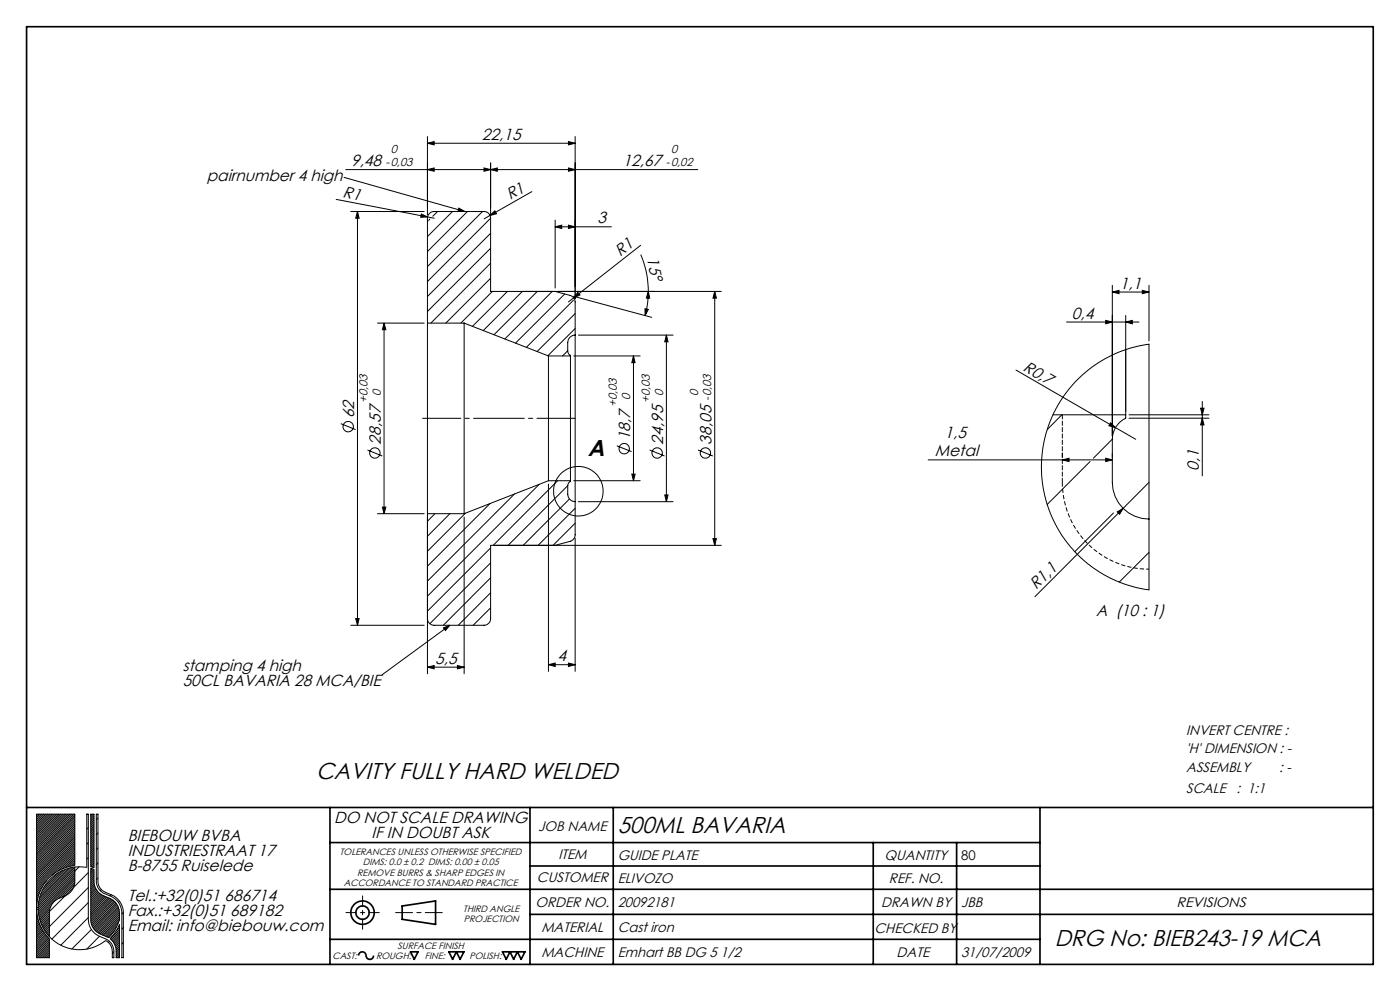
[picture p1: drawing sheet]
<svg xmlns="http://www.w3.org/2000/svg" width="420mm" height="297mm" viewBox="0 0 420 297" stroke-linecap="round" stroke-linejoin="round" font-family="sans-serif">
<g fill="none" stroke="#000" stroke-width=".3">
<path d="M100.9 59.8l27.4 5.2M103.2 53.2l36.3 10.2M103.7 50.8h105.6M128.2 50.8l2-.5v1zM128.2 42.9l2-.5v1zM128.2 40.9v23.5M128.2 42.9h44.3M145.2 50.3l2 .5-2 .5zM147.2 50.8l2-.5v1zM147.2 48.8v15.6M159.6 57.4l-14.4 8.2M170.5 50.3l2 .5-2 .5z"/>
<path d="M170.5 42.4l2 .5-2 .5zM172.5 40.9v48.6M105.2 63.4h22M107.2 63.4l.5 2h-1zM107.2 63.4v124M126.4 64.1l1.9 .9-2.1 .1zM128.3 65l1.9 .4M128.3 66.3l-.1 .1M129 65.6l-.4 .5M131.3 63.4l-1.4 1.4M135.7 63.4l-7.5 7.5M137.7 62.4l1.8 1-2.1-.1z"/>
<path d="M140.2 63.4l-12 12M144.7 63.4l-16.5 16.5M147 64.6l1.4-1.4 .5 .9zM147 65.6l-18.8 18.8M147.2 69.9l-19 19M147.2 74.4l-19 18.9M147.2 78.9l-17.9 17.9M166.5 68l2-.5v1zM166.5 66v20.3M166.5 68h16.9M170.5 67.5l2 .5-2 .5zM192.2 73.5l-20.1 15.7"/>
<path d="M192.2 76.3l1.7 5 .3 2.3 .3 3.7M113.2 96.8h14M115.2 96.8l.5 2h-1zM115.2 96.8v57.1M128.2 96.8v57.1M128.2 96.8h11M139.2 96.8v57.1M139.2 96.8l25.3 9.9M147.2 83.4l-13.5 13.4M147.7 87.3l-9.4 9.5M152.2 87.3l-10.5 10.5M156.7 87.3l-11.7 11.8"/>
<path d="M161.2 87.3l-13 13M165.7 87.3l-14.3 14.3M166.5 87.3l4.6 1.2a2.01 2.01 0 0 1 1.4 2v9.9M169.4 88.1l-14.7 14.7M172 88.8l23.5 6.3M172 90l-14.1 14.1M172.1 89.2l-1.6 1.3M172.5 94l-11.4 11.4M172.5 98.5l-8.1 8.1M173.4 87.6l.6 .8-1.9 .8zM193.5 92.5l1 .2-1 1.9zM194.5 87.3l.4 2.1-1-.1z"/>
<path d="M194.5 87.3l-.3 4.1-.7 3.2M214.4 87.3l.5 2.1h-1zM214.4 87.3v76.1M216.4 87.3h-69.2v-21.9a1.99 1.99 0 0 0-2-2h-15a2.05 2.05 0 0 0-2 2v31.4M320 96.5h21.7M331.7 96l2 .5-2 .5zM333.7 87.5l2-.5v1zM333.7 85.5v45.2M333.7 87.5h11M337.7 96.5l2-.5v1zM337.7 94.5v28.8M342.7 87l2 .5-2 .5z"/>
<path d="M344.7 85.5v16.7M164.5 106.7v37.4M164.5 106.7h6.6M170.3 105.1l-1.5 1.6M171.1 106.7v37.4M172.1 106.7h20M172.5 100.4a2.23 2.23 0 0 0-2.2 2.3l.1 2.9 .7 1.1M172.5 100.4v50M173.5 100.4h28.4M190 106.7l.5 2h-1zM190 106.7v37.4M199.9 100.4l.5 2h-1z"/>
<path d="M199.9 100.4v50M304.8 110.9l35.9 20.8M323.1 113.9l5-4.3 5.7-3.2 4.9-1.9 6-1.4v73.7l-4.2-.8-5.9-2-3.4-1.7-4.8-3.3-4.2-3.9-2.7-3.3-2.5-3.9-2.4-5.3-1.4-5.2-.7-5 .1-5.8 .7-4.5 1.5-5.3 2-4.2 2.8-4.6zM337.7 104.8v19.5M102.2 127l4.5 1.8M110.2 134.9l4.5 1.8M185 133.6l4.5 1.8M194.9 134.9l4.5 1.8M209.4 134.9l4.5 1.8M278.4 137.8h55.3M315.9 124.3h21.8M318.6 124.3l-4.4 4.4"/>
<path d="M318.7 137.8l2-.5v1zM318.7 135.8v1.3M327 138.3l-12.9 12.9M331.7 137.3l2 .5-2 .5zM333.2 126.7l1.4 1.5-1.9-.6zM333.7 131.7v12.9a11 11 0 0 0 11 11M333.7 131.6l-5.7 5.7M337.7 124.3v1a7 7 0 0 0-4 6.4M338.7 125.3h24M338.7 124.3h24M360.2 122.3h1l-.5 2zM360.7 125.3l.5 2h-1z"/>
<path d="M360.7 120.3v22.3M113.2 153.9h14M114.7 152h1l-.5 1.9zM128.2 153.9v48M128.2 153.9h11M130.5 153.9l-2.3 2.3M135 153.9l-6.8 6.8M139.2 155v46.9M139.6 153.8l-11.4 11.4M147 150.9l-18.8 18.8M154.3 148.1l-26.1 26.1M161.7 145.2l-33.5 33.5"/>
<path d="M164.5 145.1v56.1M164.5 144.1h6.6M164.5 144.1l-25.3 9.8M167.3 144.1l-19.3 19.3M170.3 145.6v2.5a2.29 2.29 0 0 0 2.2 2.3M170.3 145.6l-17.9 17.8M170.9 149.5l-13.9 13.9M171.1 144.1l-.6 .7-.2 .8M172.1 144.1h20M172.5 150.4v9.9a2.1 2.1 0 0 1-1.4 1.9l-4.6 1.2M172.5 152.3l-11.1 11.1M172.5 156.8l-6.6 6.6"/>
<path d="M173.5 150.4h28.4M189.5 142.1h1l-.5 2zM199.4 148.3h1l-.5 2.1zM334 153.7l-11.6 11.6M335.2 153.4l1.7-1-1 1.7zM336.9 152.4l-26.4 26.4M344.7 144.6l-7.8 7.8M147.2 164.2l-19 19M147.2 168.7l-18.3 18.2M147.2 173.2l-14.2 14.2M147.2 177.7l-9.7 9.7M172.5 161.3v39.9"/>
<path d="M213.9 161.4h1l-.5 2zM216.4 163.4h-69.2v22a1.99 1.99 0 0 1-2 2h-15a2.05 2.05 0 0 1-2-2M344.7 165.6l-8.9 8.8M105.2 187.4h22M106.7 185.4h1l-.5 2zM128.2 200l2-.5v.9zM128.2 200h11M133 188.2l1.9-.8-1.3 1.6zM134.9 187.4l-20.2 14.8M137.2 199.5l2 .5-2 .4zM147.2 182.2l-5.2 5.2M164.5 199.2l2-.5v1z"/>
<path d="M164.5 199.2h8M170.5 198.7l2 .5-2 .5zM11 244h11.4v15.4a12.9 12.9 0 0 0-10.7 8.6 12.9 12.9 0 0 0 3.1 13.4v5.6h-3.8zM11.5 244l-.5 .5M12 244l-1 1M12.6 244l-1.6 1.6M13.1 244l-2.1 2.2M13.7 244l-2.7 2.7M14.3 244l-3.3 3.3M14.8 244l-3.8 3.9M15.4 244l-4.4 4.4M15.9 244l-4.9 5"/>
<path d="M16.5 244l-5.5 5.6M17.1 244l-6.1 6.1M17.6 244l-6.6 6.6M18.2 244l-7.2 7.2M18.7 244l-7.7 7.8M19.3 244l-8.3 8.3M19.9 244l-8.9 8.9M20.4 244l-9.4 9.5M21 244l-10 10M21.6 244l-10.6 10.6M21.9 260l-10.3 10.2M22.1 244l-11.1 11.2"/>
<path d="M22.4 259.9v4.2a4.7 4.7 0 0 1-2.9 4.4l-1.8 .7a4.7 4.7 0 0 0-2.9 4.4v7.1M22.4 244.3l-11.4 11.4M22.4 244.8l-11.4 11.5M22.4 245.4l-11.4 11.4M22.4 245.9l-11.4 11.5M22.4 246.5l-11.4 11.4M22.4 247l-11.4 11.5M22.4 247.6l-11.4 11.5M22.4 248.2l-11.4 11.4M22.4 248.7l-11.4 11.5M22.4 249.3l-11.4 11.5M22.4 249.9l-11.4 11.4"/>
<path d="M22.4 250.4l-11.4 11.5M22.4 251l-11.4 11.4M22.4 251.5l-11.4 11.5M22.4 252.1l-11.4 11.5M22.4 252.7l-11.4 11.4M22.4 253.2l-11.4 11.5M22.4 253.8l-11.4 11.5M22.4 254.3l-11.4 11.5M22.4 254.9l-11.4 11.5M22.4 255.5l-6.8 6.8M22.4 256l-4.9 5M22.4 256.6l-3.8 3.9"/>
<path d="M22.4 257.1l-2.9 3M22.4 257.7l-2 2.1M22.4 258.3l-1.3 1.3M22.4 258.8l-.6 .7M22.4 260l-10.9 10.9M23.7 259.8l-12.2 12.3M26 244h.5v31.6a5.6 5.6 0 0 0 3.4 5l1.7 .8a4 4 0 0 1 2.5 3.7v1.9h-.4v-1.9l-.3-1.4-.6-1-1.1-.8a12.4 12.4 0 0 1-19.8-6.6 12.4 12.4 0 0 1 14.1-15.3zM26 244h.1M26.5 257l-.5 .5M26.5 248l-.5 .5M26.5 252.5l-.5 .5M27.2 244h1v16l-1-.3z"/>
<path d="M27.7 244l-.5 .5M28.2 244.1l-1 1M28.2 244.7l-1 .9M28.2 245.8l-1 1M28.2 246.4l-1 .9M28.2 248.6l-1 1M28.2 249.2l-1 .9M28.2 249.7l-1 1M28.2 250.3l-1 .9M28.2 250.9l-1 .9M28.2 252l-1 .9M28.2 252.6l-1 .9"/>
<path d="M28.2 253.7l-1 .9M28.2 254.8l-1 .9M28.2 255.3l-1 1M28.2 255.9l-1 1M28.2 256.5l-1 .9M28.2 257l-1 1M28.2 257.6l-1 .9M28.2 258.2l-1 .9M28.2 258.7l-1 1M28.2 259.9l-.2 .1M28.2 245.2l-1 1M28.2 246.9l-1 1"/>
<path d="M28.2 247.5l-1 1M28.2 248l-1 1M28.2 251.4l-1 1M28.2 253.1l-1 1M28.2 254.2l-1 1M28.2 259.3l-.6 .6M28.9 244h.5v20.7l.2 .8 .8 1.1 1.2 .8 1.7 .7a5.9 5.9 0 0 1 3.7 5.5v13.4h-.5v-13.4a5.5 5.5 0 0 0-3.3-5l-1.8-.8a4.1 4.1 0 0 1-2.5-3.7zM29.4 249.7l-.5 .5M29.4 254.1l-.5 .5M29.4 245.2l-.5 .4M29.4 258.7l-.5 .4M11 272h.1"/>
<path d="M11 272.6h.1M11 271.4h.1M11 273.1h.1M11 273.6v.1M11.1 270.8l-.1 .1M11.1 274.1l-.1 .1M11.1 270.1l-.1 .2M11.2 274.6l-.2 .2M11.3 269.4l-.3 .3M11.3 275l-.3 .3M11.4 275.5l-.4 .4M11.5 268.7l-.5 .5"/>
<path d="M11.5 275.9l-.5 .6M11.7 276.4l-.7 .6M11.7 267.9l-.7 .7M11.8 276.8l-.8 .8M12 277.2l-1 1M12.1 266.9l-1.1 1.2M12.1 277.6l-1.1 1.1M12.3 278l-1.3 1.3M12.5 278.3l-1.5 1.6M12.7 265.8l-1.7 1.7M12.7 278.7l-1.7 1.7M12.9 279l-1.9 1.9"/>
<path d="M13.2 279.4l-2.2 2.1M13.4 279.7l-2.4 2.4M14 263.9l-3 3M14.8 273.8l-2.6 2.6M14.8 274.4l-2.5 2.4M14.8 274.9l-2.3 2.3M14.8 275.4l-2.1 2.2M14.8 276l-1.9 2M14.8 276.6l-1.7 1.7M14.8 277.1l-1.5 1.6M14.8 278.3l-1.1 1.1M14.8 278.8l-.8 .9"/>
<path d="M14.8 279.4l-.6 .6M14.8 280l-.3 .3M14.9 272.5l-3 3.1M15.2 271.7l-3.4 3.4M17.5 261.6l-4.3 4.2M18.7 260.9l-6.1 6.1M19.6 260.5l-7.4 7.5M20.5 260.3l-8.5 8.5M21.2 260.1l-9.5 9.4M22.3 265.1l-3.7 3.8M22.4 260.5l-10.9 11M22.4 261.7l-10.9 10.9"/>
<path d="M22.4 262.2l-10.9 11M22.4 262.8l-10.9 10.9M22.4 263.3l-10.8 10.9M22.4 263.9l-10.7 10.7M22.4 264.5l-4.8 4.8M26.5 261.5l-14.5 14.5M26.5 266l-13 13M26.5 270.5l-10.9 10.9M26.5 275l-8.3 8.3M27.2 260.2l1 .4v3.5a4.8 4.8 0 0 0 2.9 4.4l1.8 .7a4.8 4.8 0 0 1 2.9 4.4 6.5 6.5 0 0 1-.7 4l-.8 1.4-1.7 2.1-2.4-1.1a4.8 4.8 0 0 1-3-4.4zM27.4 278.6l-5.8 5.8M27.7 260.4l-.5 .4"/>
<path d="M28.1 260.5l-.9 .9M28.2 261.5l-1 1M28.2 262.1l-1 .9M28.2 263.2l-1 1M28.2 263.8l-1 .9M28.2 260.9l-1 1M28.2 262.6l-1 1M28.2 264.3l-1 1M28.3 264.8l-1.1 1M28.3 265.3l-1.1 1.1M28.5 265.7l-1.3 1.3M28.6 266.1l-1.4 1.4"/>
<path d="M28.8 266.5l-1.6 1.6M29 266.8l-1.8 1.8M29.3 267.2l-2.1 2M29.4 263.1l-.5 .5M29.6 267.4l-2.4 2.4M29.8 267.7l-2.6 2.6M30.2 268l-3 2.9M30.4 266.6l-.3 .3M30.5 268.2l-3.3 3.3M30.9 268.4l-3.7 3.6M31.3 268.6l-4.1 4M31.6 268.7l-4.4 4.5"/>
<path d="M32 268.9l-4.8 4.8M32.5 269.1l-5.3 5.1M32.8 269.2l-5.6 5.6M33.2 269.4l-6 6M33.4 268.1l-.4 .4M33.6 269.6l-6.4 6.3M33.9 269.8l-6.6 6.6M34.2 270.1l-6.8 6.8M34.3 279l-1.9 1.9M34.5 270.3l-6.9 7M34.8 270.6l-7.1 7.1M35 271l-7.1 7.1"/>
<path d="M35 277.7l-3 3M35.2 271.3l-7 7.1M35.4 271.7l-7 7M35.5 276.7l-3.9 3.9M35.6 272.1l-6.9 6.9M35.7 272.5l-6.7 6.8M35.8 273l-6.5 6.5M35.8 275.8l-4.6 4.6M35.8 277.1v9.9h-.9l-.2-3.1-.6-1.4-1.1-1.2 1.6-2zM35.8 273.5l-6.2 6.2M35.8 274.1l-5.8 5.8M35.8 274.6l-5.4 5.5"/>
<path d="M35.8 275.2l-5 5M35.8 277.5l-.3 .2M35.8 278l-.9 1M35.8 278.6l-2.7 2.7M35.8 279.1l-2.5 2.5M35.8 279.7l-2.2 2.2M35.9 270.1l-.4 .4M37 273.5l-.5 .4M37 278l-.5 .4M13.6 280l-2.6 2.6M13.9 280.3l-2.9 2.9M14.1 280.6l-3.1 3.2"/>
<path d="M14.4 280.9l-3.4 3.4M14.6 281.2l-3.6 3.7M14.8 280.5l-.1 .1M14.8 281.6l-3.8 3.9M14.8 282.2l-3.8 3.8M14.8 282.7l-3.8 3.9M14.8 283.3l-3.7 3.7M14.8 283.9l-3.1 3.1M14.8 284.4l-2.6 2.6M14.8 285l-2 2M14.8 285.6l-1.5 1.4M14.8 286.1l-.9 .9"/>
<path d="M14.8 286.7l-.3 .3M29.8 280.6l-3.8 3.8M32.8 282.1l-.3 .4M34.1 285.3l-.4 .5M35.8 280.2l-1.9 2M35.8 280.8l-1.7 1.7M35.8 281.4l-1.5 1.5M35.8 281.9l-1.3 1.4M35.8 282.5l-1.2 1.2M35.8 283.1l-1 1M35.8 283.6l-.9 1M35.8 284.2l-.9 .9"/>
<path d="M35.8 284.8l-.9 .9M35.8 285.3l-.9 1M35.8 285.9l-.9 .9M35.8 286.4l-.6 .6M35.8 287h.1M37 282.4l-.5 .5M37 286.9l-.1 .1"/>
<circle cx="104.5" cy="127.9" r="1.55"/>
<circle cx="112.5" cy="135.7" r="1.55"/>
<circle cx="187.3" cy="134.5" r="1.56"/>
<circle cx="197.1" cy="135.8" r="1.56"/>
<circle cx="211.6" cy="135.7" r="1.55"/>
<circle cx="173.5" cy="147.2" r="7.4"/>
</g>
<path d="M318.7 144.6a26 26 0 0 0 26 26" fill="none" stroke="#000" stroke-width=".3" stroke-dasharray="1.3 .6" stroke-linecap="butt"/>
<g fill="none" stroke="#000" stroke-width=".5">
<path d="M8 8h404v281h-404zM8 242h404M99 242v47M99 252.5h213M159 242v47M159 259.5h153M184 242v47M262 252.5v36.5M287 252.5v36.5M312 242v47M99 266.5h313M120.6 271.5l10.1-1.5v7l-10.1-1.5z"/>
<path d="M159 274h253M99 281.5h213M107.6 286.4a1.16 1.16 0 0 1 1.3-1.1 1.16 1.16 0 0 1 1 1.4 1.13 1.13 0 0 0 1.2 .8 1.13 1.13 0 0 0 1-1.1M123.2 285.3h2.2l-1.1 2.2zM134.7 285.3h4.5l-1.2 2.2-1.1-2.2-1.1 2.2zM150.7 285.3h6.8l-1.1 2.2-1.2-2.2-1.1 2.2-1.1-2.2-1.1 2.2z"/>
<circle cx="108.8" cy="273.5" r="3.5"/>
<circle cx="108.8" cy="273.5" r="2"/>
</g>
<path d="M126.8 125.4h45.8" fill="none" stroke="#000" stroke-width=".3" stroke-dasharray="15.2 1.3 1.3 1.3" stroke-dashoffset="3.8"/>
<path d="M318.7 124.3v20.3" fill="none" stroke="#000" stroke-width=".3" stroke-dasharray="1.3 .6"/>
<path d="M118.7 273.5h14" fill="none" stroke="#000" stroke-width=".3" stroke-dasharray="6.3 1.3 1.3 1.3" stroke-dashoffset="1.3"/>
<path d="M103.8 273.5h10M108.8 278.5v-10" fill="none" stroke="#000" stroke-width=".3" stroke-dasharray="6.3 1.3 1.3 1.3" stroke-dashoffset="3.3"/>
<g fill="#000">
<path d="M126.4 64.1l1.9 .9-2.1 .1zM147 64.6l1.4-1.4 .5 .9zM173.4 87.6l.6 .8-1.9 .8zM333.2 126.7l1.4 1.5-1.9-.6zM335.2 153.4l1.7-1-1 1.7z"/>
<path d="M145.2 50.3l2 .5-2 .5zM128.2 50.8l2-.5v1z"/>
<path d="M147.2 50.8l2-.5v1zM170.5 50.3l2 .5-2 .5zM128.2 42.9l2-.5v1zM170.5 42.4l2 .5-2 .5zM331.7 96l2 .5-2 .5zM337.7 96.5l2-.5v1zM333.7 87.5l2-.5v1zM342.7 87l2 .5-2 .5z"/>
<path d="M115.2 96.8l.5 2h-1zM114.7 152h1l-.5 1.9z"/>
<path d="M193.5 92.5l1 .2-1 1.9zM194.5 87.3l.4 2.1-1-.1z"/>
<path d="M190 106.7l.5 2h-1zM189.5 142.1h1l-.5 2zM199.9 100.4l.5 2h-1zM199.4 148.3h1l-.5 2.1z"/>
<path d="M318.7 137.8l2-.5v1zM331.7 137.3l2 .5-2 .5z"/>
<path d="M360.7 125.3l.5 2h-1zM360.2 122.3h1l-.5 2z"/>
<path d="M213.9 161.4h1l-.5 2zM214.4 87.3l.5 2.1h-1zM106.7 185.4h1l-.5 2zM107.2 63.4l.5 2h-1z"/>
<path d="M133 188.2l1.9-.8-1.3 1.6zM137.7 62.4l1.8 1-2.1-.1z"/>
<path d="M137.2 199.5l2 .5-2 .4zM128.2 200l2-.5v.9z"/>
<path d="M170.5 198.7l2 .5-2 .5zM164.5 199.2l2-.5v1zM170.5 67.5l2 .5-2 .5zM166.5 68l2-.5v1z"/>
</g>
<g font-size="6.9">
<text x="176.3" y="136.7">A</text>
<text x="94.8" y="233.4">CAVITY FULLY HARD WELDED</text>
<text x="185.3" y="249.7">500ML BAVARIA</text>
<text x="316.4" y="283.5">DRG No: BIEB243-19 MCA</text>
</g>
<g font-size="4.8">
<text x="144.6" y="41.9">22,15</text>
<text x="105.3" y="49.8">9,48</text>
<text x="186.8" y="49.8">12,67</text>
<text x="62.1" y="54.3">pairnumber 4 high</text>
<text x="102.6" y="59.1" transform="rotate(11 102.6 59.1)">R1</text>
<text x="153" y="60" transform="rotate(-30 153 60)">R1</text>
<text x="179.3" y="66.9">3</text>
<text x="186.1" y="77" transform="rotate(-38 186.1 77)">R1</text>
<text x="194" y="77.4" transform="rotate(77 194 77.4)">15°</text>
<text x="336" y="86.5">1,1</text>
<text x="321.6" y="95.5">0,4</text>
<text x="306.7" y="110.8" transform="rotate(30 306.7 110.8)">R0,7</text>
<text x="106.2" y="125.3" transform="rotate(-90 106.2 125.3)">62</text>
<text x="189" y="131.9" transform="rotate(-90 189 131.9)">18,7</text>
<text x="283.3" y="131.3">1,5</text>
<text x="114.2" y="133.2" transform="rotate(-90 114.2 133.2)">28,57</text>
<text x="198.9" y="133.2" transform="rotate(-90 198.9 133.2)">24,95</text>
<text x="213.4" y="133.2" transform="rotate(-90 213.4 133.2)">38,05</text>
<text x="280.4" y="136.8">Metal</text>
<text x="359.7" y="141" transform="rotate(-90 359.7 141)">0,1</text>
<text x="310.9" y="177" transform="rotate(-45 310.9 177)">R1,1</text>
<text x="328.9" y="184.7">A (10 : 1)</text>
<text x="54.8" y="201.1">stamping 4 high</text>
<text x="130.5" y="198.9">5,5</text>
<text x="167.3" y="198.2">4</text>
<text x="54.8" y="205.6">50CL BAVARIA 28 MCA/BIE</text>
<text x="38.3" y="251.9">BIEBOUW BVBA</text>
<text x="100.2" y="246.6">DO NOT SCALE DRAWING</text>
<text x="111.5" y="251.1">IF IN DOUBT ASK</text>
<text x="38.3" y="256.5">INDUSTRIESTRAAT 17</text>
<text x="38.3" y="261">B-8755 Ruiselede</text>
<text x="38.3" y="270">Tel.:+32(0)51 686714</text>
<text x="38.3" y="274.6">Fax.:+32(0)51 689182</text>
<text x="38.3" y="279.1">Email: info@biebouw.com</text>
</g>
<g font-size="4.1">
<text x="355.9" y="220.3">INVERT CENTRE :</text>
<text x="355.9" y="225.7">'H' DIMENSION : -</text>
<text x="355.9" y="231.4">ASSEMBLY</text>
<text x="383.7" y="231.4">: -</text>
<text x="355.9" y="237.5">SCALE</text>
<text x="371" y="237.5">: 1:1</text>
<text x="161.4" y="249">JOB NAME</text>
<text x="167.5" y="257.4">ITEM</text>
<text x="185.3" y="257.7">GUIDE PLATE</text>
<text x="265.4" y="257.8">QUANTITY</text>
<text x="161.1" y="264.3">CUSTOMER</text>
<text x="185.3" y="264.6">ELIVOZO</text>
<text x="266.7" y="264.6">REF. NO.</text>
<text x="160.7" y="271.8">ORDER NO.</text>
<text x="185.3" y="271.7">20092181</text>
<text x="264.4" y="271.7">DRAWN BY</text>
<text x="288.3" y="271.7">JBB</text>
<text x="352.9" y="271.7">REVISIONS</text>
<text x="162.4" y="279.4">MATERIAL</text>
<text x="185.3" y="279.4">Cast iron</text>
<text x="262.3" y="279.6">CHECKED BY</text>
<text x="162.4" y="286.9">MACHINE</text>
<text x="185.3" y="286.8">Emhart BB DG 5 1/2</text>
<text x="269" y="286.9">DATE</text>
<text x="288.3" y="286.9">31/07/2009</text>
</g>
<text font-size="4" x="288.4" y="257.8">80</text>
<g font-size="3.5">
<text x="117.2" y="45.9">0</text>
<text x="201.3" y="45.9">0</text>
<text x="115.7" y="49.8">-0,03</text>
<text x="199.8" y="49.8">-0,02</text>
<text x="114.2" y="118.7" transform="rotate(-90 114.2 118.7)">0</text>
<text x="198.9" y="118.7" transform="rotate(-90 198.9 118.7)">0</text>
<text x="209.5" y="118.7" transform="rotate(-90 209.5 118.7)">0</text>
<text x="110.3" y="120.7" transform="rotate(-90 110.3 120.7)">+0,03</text>
<text x="185.1" y="122" transform="rotate(-90 185.1 122)">+0,03</text>
<text x="189" y="120" transform="rotate(-90 189 120)">0</text>
<text x="195" y="120.7" transform="rotate(-90 195 120.7)">+0,03</text>
<text x="213.4" y="120.3" transform="rotate(-90 213.4 120.3)">-0,03</text>
</g>
<g font-size="2.8">
<text x="102" y="256.1">TOLERANCES UNLESS OTHERWISE SPECIFIED</text>
<text x="107.2" y="262.5">REMOVE BURRS &amp; SHARP EDGES IN</text>
<text x="108.8" y="259.1">DIMS: 0.0 ± 0.2 DIMS: 0.00 ± 0.05</text>
<text x="103.2" y="265.5">ACCORDANCE TO STANDARD PRACTICE</text>
<text x="139" y="273.5">THIRD ANGLE</text>
<text x="139.2" y="276.5">PROJECTION</text>
<text x="99.7" y="287.3">CAST:</text>
<text x="112.8" y="287.3">ROUGH:</text>
<text x="119.3" y="284.4">SURFACE FINISH</text>
<text x="127.5" y="287.3">FINE:</text>
<text x="140.8" y="287.3">POLISH:</text>
</g>
</svg>
